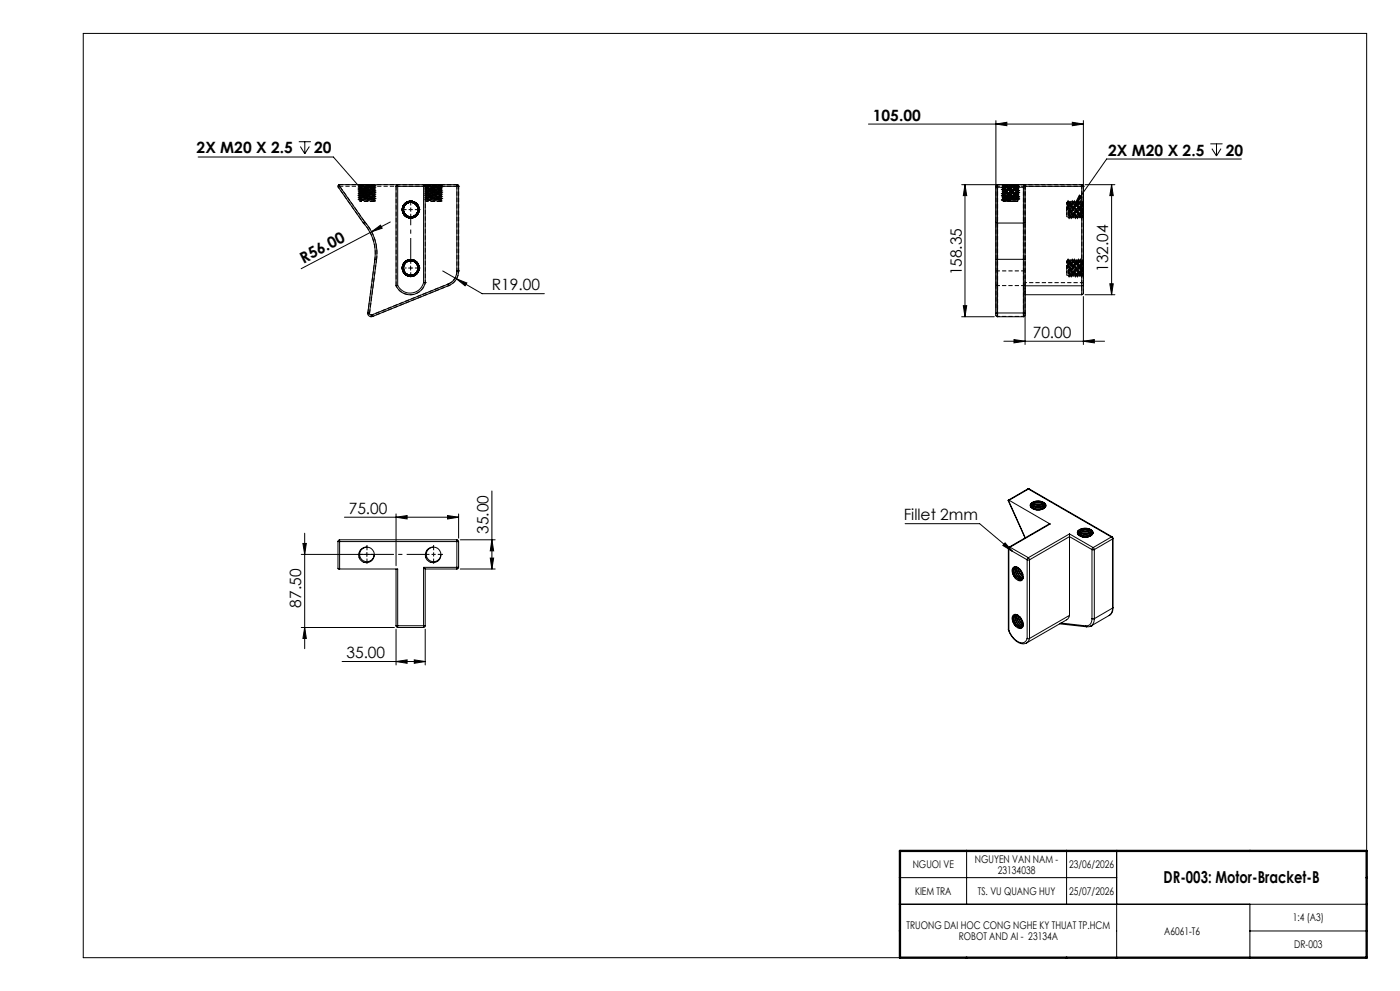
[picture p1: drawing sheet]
<svg xmlns="http://www.w3.org/2000/svg" width="420mm" height="297mm" viewBox="0 0 420 297" stroke-linecap="round" stroke-linejoin="round" font-family="sans-serif">
<g fill="none" stroke="#000" stroke-width=".3" stroke-dasharray="1.3 .6" stroke-dashoffset=".7" stroke-linecap="butt">
<path d="M107.8 55.3h1.3M127.8 55.3h1.3M304.1 55.3h1.4M307.5 55.8h17M112.3 60.3l-4.4-.3 4.4-.3-4.4-.3 4.4-.3-4.4-.3 4.4-.4-4.4-.3 4.4-.3-4.4-.3 4.4-.3-4.4-.3 4.4-.3-4.4-.3 4.3-.3-4.3-.4 4.4-.3M125.7 62.8a2.53 2.53 0 0 0-3.6-2.2 2.53 2.53 0 0 0-.4 4.2 2.53 2.53 0 0 0 4-1.5 2.53 2.53 0 0 0-3.1-2.9 2.53 2.53 0 0 0-1.3 4.1 2.53 2.53 0 0 0 4.2-.7 2.53 2.53 0 0 0-2.5-3.5 2.53 2.53 0 0 0-2 3.8 2.53 2.53 0 0 0 4.3 .1 2.53 2.53 0 0 0-1.8-3.9 2.53 2.53 0 0 0-2.7 3.3 2.53 2.53 0 0 0 4.2 1 2.53 2.53 0 0 0-1-4.2 2.53 2.53 0 0 0-3.3 2.7 2.53 2.53 0 0 0 3.9 1.8 2.53 2.53 0 0 0-.1-4.3 2.53 2.53 0 0 0-3.8 2.1 2.53 2.53 0 0 0 3.5 2.5 2.53 2.53 0 0 0 .7-4.3 2.53 2.53 0 0 0-4.1 1.3 2.53 2.53 0 0 0 2.9 3.1 2.53 2.53 0 0 0 1.7-3.7 2.53 2.53 0 0 0-4.1-.4 2.53 2.53 0 0 0 .9 3.9M125.7 62.8a2.53 2.53 0 0 0-3.6-2.2 2.53 2.53 0 0 0-.4 4.2 2.53 2.53 0 0 0 4-1.5 2.53 2.53 0 0 0-3.1-2.9 2.53 2.53 0 0 0-1.3 4.1 2.53 2.53 0 0 0 4.2-.7 2.53 2.53 0 0 0-2.5-3.5 2.53 2.53 0 0 0-2 3.8 2.53 2.53 0 0 0 4.3 .1 2.53 2.53 0 0 0-1.8-3.9 2.53 2.53 0 0 0-2.7 3.3 2.53 2.53 0 0 0 4.2 1 2.53 2.53 0 0 0-1-4.2 2.53 2.53 0 0 0-3.3 2.7 2.53 2.53 0 0 0 3.9 1.8 2.53 2.53 0 0 0-.1-4.3 2.53 2.53 0 0 0-3.8 2.1 2.53 2.53 0 0 0 3.5 2.5 2.53 2.53 0 0 0 .7-4.3 2.53 2.53 0 0 0-4.1 1.3 2.53 2.53 0 0 0 2.9 3.1 2.53 2.53 0 0 0 2-3.1 2.53 2.53 0 0 0-3.3-1.8 2.53 2.53 0 0 0-1.5 3.4M132.3 60.3l-4.4-.3 4.4-.3-4.4-.3 4.4-.3-4.4-.3 4.4-.4-4.4-.3 4.4-.3-4.4-.3 4.4-.3-4.4-.3 4.4-.3-4.4-.3 4.3-.3-4.3-.4 4.4-.3M303.2 60.3l-2.2-.1 4.3-.4-4.3-.3 4.3-.3-4.3-.3 4.3-.3-4.3-.3 4.3-.3-4.3-.3 4.3-.4-4.3-.3 4.3-.3-4.3-.3 4.3-.3-4.3-.3 4.3-.3-2.1-.2M320 62.8l.2-2.2 .3 4.4 .3-4.4 .3 4.4 .3-4.4 .3 4.4 .4-4.4 .3 4.4 .3-4.4 .3 4.4 .3-4.4 .3 4.4 .3-4.4 .3 4.4 .4-4.4 .3 4.4 .1-2.2M325 65.1v-1.3M111.7 94.8l22.9-9.2"/>
<path d="M125.7 80.3a2.53 2.53 0 0 0-3.6-2.2 2.53 2.53 0 0 0-.4 4.2 2.53 2.53 0 0 0 4-1.5 2.53 2.53 0 0 0-3.1-2.9 2.53 2.53 0 0 0-1.3 4.1 2.53 2.53 0 0 0 4.2-.7 2.53 2.53 0 0 0-2.5-3.5 2.53 2.53 0 0 0-2 3.8 2.53 2.53 0 0 0 4.3 .1 2.53 2.53 0 0 0-1.8-3.9 2.53 2.53 0 0 0-2.7 3.3 2.53 2.53 0 0 0 4.2 1 2.53 2.53 0 0 0-1-4.2 2.53 2.53 0 0 0-3.3 2.7 2.53 2.53 0 0 0 3.9 1.8 2.53 2.53 0 0 0-.1-4.3 2.53 2.53 0 0 0-3.8 2.1 2.53 2.53 0 0 0 3.5 2.5 2.53 2.53 0 0 0 .7-4.3 2.53 2.53 0 0 0-4.1 1.3 2.53 2.53 0 0 0 2.9 3.1 2.53 2.53 0 0 0 1.7-3.7 2.53 2.53 0 0 0-4.1-.4 2.53 2.53 0 0 0 .9 3.9M125.7 80.3a2.53 2.53 0 0 0-3.6-2.2 2.53 2.53 0 0 0-.4 4.2 2.53 2.53 0 0 0 4-1.5 2.53 2.53 0 0 0-3.1-2.9 2.53 2.53 0 0 0-1.3 4.1 2.53 2.53 0 0 0 4.2-.7 2.53 2.53 0 0 0-2.5-3.5 2.53 2.53 0 0 0-2 3.8 2.53 2.53 0 0 0 4.3 .1 2.53 2.53 0 0 0-1.8-3.9 2.53 2.53 0 0 0-2.7 3.3 2.53 2.53 0 0 0 4.2 1 2.53 2.53 0 0 0-1-4.2 2.53 2.53 0 0 0-3.3 2.7 2.53 2.53 0 0 0 3.9 1.8 2.53 2.53 0 0 0-.1-4.3 2.53 2.53 0 0 0-3.8 2.1 2.53 2.53 0 0 0 3.5 2.5 2.53 2.53 0 0 0 .7-4.3 2.53 2.53 0 0 0-4.1 1.3 2.53 2.53 0 0 0 2.9 3.1 2.53 2.53 0 0 0 2-3.1 2.53 2.53 0 0 0-3.3-1.8 2.53 2.53 0 0 0-1.5 3.4M134.4 85.1l-22.8 9.3M134.6 85.6a4.8 4.8 0 0 0 3-4.4M320 80.3l.2-2.2 .3 4.4 .3-4.4 .3 4.4 .3-4.4 .3 4.4 .4-4.4 .3 4.4 .3-4.4 .3 4.4 .3-4.4 .3 4.4 .3-4.4 .3 4.4 .4-4.4 .3 4.4 .1-2.2M324.5 84.7h-17M324.5 84.7v3.6M325 82.6v-1.3"/>
</g>
<g fill="none" stroke="#000" stroke-width=".3" stroke-dasharray="1.3 .6" stroke-linecap="butt">
<path d="M101.5 56.1l.4-.3M101.9 55.3v.5M107.6 59.1v.1M107.6 58.5v.1M107.6 57.2v.1M107.6 56.6v.1M107.6 56v.1M107.6 59.7v.1M107.6 59.2l.3 .2M107.6 58.6l.3 .2M107.6 57.9l.3 .2M107.6 57.3l.3 .2"/>
<path d="M107.6 56.7l.3 .2M107.6 56.1l.3 .2M107.6 55.4l.3 .2M107.6 59.8l.3 .2M107.9 59.4v.1M107.9 58.8v.1M107.9 58.1v.2M107.9 57.5v.2M107.9 56.9v.1M107.9 56.3v.1M107.9 55.6v.2M107.9 58.9l-.3 .2"/>
<path d="M107.9 58.3l-.3 .2M107.9 57.7l-.3 .2M107.9 57l-.3 .2M107.9 56.4l-.3 .2M107.9 55.8l-.3 .2M107.9 59.5l-.3 .2M109.1 55.3h3.2M112.2 59.1l.4-.2M112.2 58.5l.4-.2M112.2 57.8l.4-.2M112.2 57.2l.4-.2M112.2 56.6l.4-.2"/>
<path d="M112.2 56l.4-.2M112.2 55.3h.1M112.2 59.7l.4-.2M112.3 59.8v.5M112.3 55.5v-.2M112.3 56.1v-.2M112.3 56.7v-.1M112.3 57.3v-.1M112.3 58v-.2M112.3 58.6v-.2M112.3 59.2v-.1M112.3 59.8v-.1"/>
<path d="M112.6 59.4l-.4-.2M112.6 58.8l-.4-.2M112.6 58.1l-.4-.1M112.6 57.5l-.4-.2M112.6 56.9l-.4-.2M112.6 56.3l-.4-.2M112.6 55.6l-.4-.1M112.6 59.5v-.1M112.6 58.9v-.1M112.6 57.6v-.1M112.6 57v-.1M112.6 56.4v-.1"/>
<path d="M118.8 55.8v29.8M127.6 59.1v.1M127.6 58.5v.1M127.6 57.2v.1M127.6 56.6v.1M127.6 56v.1M127.6 59.7v.1M127.6 59.2l.3 .2M127.6 58.6l.3 .2M127.6 57.9l.3 .2M127.6 57.3l.3 .2M127.6 56.7l.3 .2"/>
<path d="M127.6 56.1l.3 .2M127.6 55.4l.3 .2M127.6 59.8l.3 .2M127.9 59.4v.1M127.9 58.8v.1M127.9 58.1v.2M127.9 57.5v.2M127.9 56.9v.1M127.9 56.3v.1M127.9 55.6v.2M127.9 58.9l-.3 .2M127.9 58.3l-.3 .2"/>
<path d="M127.9 57.7l-.3 .2M127.9 57l-.3 .2M127.9 56.4l-.3 .2M127.9 55.8l-.3 .2M127.9 59.5l-.3 .2M129.1 55.3h3.2M132.2 59.1l.4-.2M132.2 58.5l.4-.2M132.2 57.8l.4-.2M132.2 57.2l.4-.2M132.2 56.6l.4-.2M132.2 56l.4-.2"/>
<path d="M132.2 55.3h.1M132.2 59.7l.4-.2M132.3 59.8v.5M132.3 55.5v-.2M132.3 56.1v-.2M132.3 56.7v-.1M132.3 57.3v-.1M132.3 58v-.2M132.3 58.6v-.2M132.3 59.2v-.1M132.3 59.8v-.1M132.6 59.4l-.4-.2"/>
<path d="M132.6 58.8l-.4-.2M132.6 58.1l-.4-.1M132.6 57.5l-.4-.2M132.6 56.9l-.4-.2M132.6 56.3l-.4-.2M132.6 55.6l-.4-.1M132.6 59.5v-.1M132.6 58.9v-.1M132.6 57.6v-.1M132.6 57v-.1M132.6 56.4v-.1M137.1 55.3v.5"/>
<path d="M137.6 55.8h-.5M299.3 55.8h-.5M299.3 55.3v.5M300.6 58.6v.1M300.6 58v.1M300.6 57.4v.1M300.6 56.1v.1M300.6 55.5v.1M300.6 59.9v.1M300.6 59.3l.4 .2M300.6 58.7l.4 .2M300.6 58.1l.4 .2"/>
<path d="M300.6 57.5l.4 .2M300.6 56.8l.4 .2M300.6 56.2l.4 .2M300.6 55.6l.4 .2M300.6 60l.4 .2M301 55.3h3.1M301 59.5v.2M301 58.9v.2M301 58.3v.1M301 57.7v.1M301 57v.2M301 56.4v.2"/>
<path d="M301 55.8v.1M301 59.1l-.4 .2M301 58.4l-.4 .2M301 57.8l-.4 .2M301 57.2l-.4 .2M301 56.6l-.4 .2M301 55.9l-.4 .2M301 55.3l-.4 .2M301 59.7l-.4 .2M303.2 59.8v.5M305.3 59.2l.4-.2M305.3 58.6l.4-.2"/>
<path d="M305.3 58l.4-.2M305.3 57.4l.4-.2M305.3 56.7l.4-.2M305.3 56.1l.4-.2M305.3 55.5l.3-.2M305.3 59.9l.4-.2M305.3 55.6v-.1M305.3 56.3v-.2M305.3 56.9v-.2M305.3 57.5v-.2M305.3 58.1v-.1M305.3 58.8v-.2"/>
<path d="M305.3 59.4v-.2M305.7 58.9l-.4-.2M305.7 58.3l-.4-.2M305.7 57.7l-.4-.2M305.7 57.1l-.4-.2M305.7 56.4l-.4-.2M305.7 55.8l-.4-.2M305.7 59.6l-.4-.2M305.7 58.4v-.1M305.7 57.8v-.1M305.7 57.2v-.1M305.7 55.9v-.1"/>
<path d="M305.7 59.7v-.1M307 55.3v.5M307.5 55.8v-.5M307.5 55.8v29.8M307.5 55.8h-.5M324.5 55.3v.5M325 55.8h-.5M107.9 60v.3M109 66.8l.4-.3M112.3 60.3l.3-.2M112.6 60l-.4-.2M112.6 60l-.3-.2"/>
<path d="M112.6 60.1v-.1M113 77.8l-.5-.1M125.4 62.8h.3M125.7 62.8h-.3M127.9 60v.3M132.3 60.3l.3-.2M132.6 60l-.4-.2M132.6 60.1v-.1M132.6 60l-.3-.2M301 60.2v.1M303.2 60.1v-.1M303.2 60v-.2"/>
<path d="M303.2 60.3v-.2M305.3 60.3v-.5M320 62.8h.2M320 65h.5M320.2 60.6h-.2M320.2 78.1h-.2M320.2 62.8h.1M320.3 62.8h.2M320.4 60.3l-.2 .3M320.4 77.8l-.2 .3M320.5 60.3h-.1M320.5 77.8h-.1"/>
<path d="M320.5 65l.2 .3M320.5 62.8h-.5M320.7 60.6l-.2-.3M320.7 78.1l-.2-.3M320.7 65.3h.1M320.8 65.3l.2-.3M320.8 60.6h-.1M320.8 78.1h-.1M321 65h.1M321 60.3l-.2 .3M321 77.8l-.2 .3M321.1 60.3h-.1"/>
<path d="M321.1 77.8h-.1M321.1 65l.2 .3M321.3 60.6l-.2-.3M321.3 78.1l-.2-.3M321.3 65.3h.1M321.4 65.3l.2-.3M321.4 60.6h-.1M321.4 78.1h-.1M321.6 65h.1M321.6 60.3l-.2 .3M321.6 77.8l-.2 .3M321.7 60.3h-.1"/>
<path d="M321.7 77.8h-.1M321.7 65l.2 .3M321.9 60.6l-.2-.3M321.9 78.1l-.2-.3M321.9 65.3h.1M322 65.3l.2-.3M322.1 60.6h-.2M322.1 78.1h-.2M322.2 65h.2M322.2 60.3l-.1 .3M322.2 77.8l-.1 .3M322.4 65l.2 .3"/>
<path d="M322.5 60.6l-.2-.3M322.5 78.1l-.2-.3M322.7 65.3l.1-.3M322.7 60.6h-.2M322.7 78.1h-.2M322.8 65h.2M322.9 60.3l-.2 .3M322.9 77.8l-.2 .3M323 60.3h-.1M323 77.8h-.1M323 65l.2 .3M323.2 60.6l-.2-.3"/>
<path d="M323.2 78.1l-.2-.3M323.2 65.3h.1M323.3 65.3l.2-.3M323.3 60.6h-.1M323.3 78.1h-.1M323.5 65h.1M323.5 60.3l-.2 .3M323.5 77.8l-.2 .3M323.6 60.3h-.1M323.6 77.8h-.1M323.6 65l.2 .3M323.8 60.6l-.2-.3"/>
<path d="M323.8 78.1l-.2-.3M323.8 65.3h.1M323.9 65.3l.2-.3M323.9 60.6h-.1M323.9 78.1h-.1M324.1 65h.1M324.1 60.3l-.2 .3M324.1 77.8l-.2 .3M324.2 60.3h-.1M324.2 77.8h-.1M324.2 65l.2 .3M324.4 60.6l-.2-.3"/>
<path d="M324.4 78.1l-.2-.3M324.4 65.3h.1M324.5 65.3l.2-.3M324.6 60.6h-.2M324.6 78.1h-.2M324.7 65h.2M324.7 60.3l-.1 .3M324.7 77.8l-.1 .3M324.9 65l.1 .3M325 63.8v-3.2M325 60.6l-.2-.3M325 78.1l-.2-.3"/>
<path d="M110.9 93.8h-.5M111.6 94.4l.1 .4M125.4 80.3h.3M125.7 80.3h-.3M134.4 85.1l.2 .5M137.1 81.2h.5M137.1 81.2a4.3 4.3 0 0 1-2.7 3.9M298.8 81.2h.5M299.3 94.9v-.1M307 94.8v.1M307.5 81.2h-.5M320 80.3h.2"/>
<path d="M320 82.5h.5M320.2 80.3h.1M320.3 80.3h.2M320.5 82.5l.2 .3M320.5 80.3h-.5M320.7 82.8h.1M320.8 82.8l.2-.3M321 82.5h.1M321.1 82.5l.2 .3M321.3 82.8h.1M321.4 82.8l.2-.3M321.6 82.5h.1"/>
<path d="M321.7 82.5l.2 .3M321.9 82.8h.1M322 82.8l.2-.3M322.2 82.5h.2M322.4 82.5l.2 .3M322.7 82.8l.1-.3M322.8 82.5h.2M323 82.5l.2 .3M323.2 82.8h.1M323.3 82.8l.2-.3M323.5 82.5h.1M323.6 82.5l.2 .3"/>
<path d="M323.8 82.8h.1M323.9 82.8l.2-.3M324.1 82.5h.1M324.2 82.5l.2 .3M324.4 82.8h.1M324.5 82.8l.2-.3M324.7 82.5h.2M324.9 82.5l.1 .3M325 87.8v-3.2M325 84.6l-.5 .1M325 81.3v-3.2"/>
</g>
<g fill="none" stroke="#000" stroke-width=".3" stroke-dasharray="1.3 .6" stroke-dashoffset=".5" stroke-linecap="butt">
<path d="M101.5 56.1a.5 .5 0 0 1 .4-.8M112.3 55.3h-2.2M132.3 55.3h-2.2M303.2 55.3h-2.2M324.5 55.8v28.9M324.5 55.3h-17.5M109 66.8a13.5 13.5 0 0 1 3.5 10.9M125.4 62.8a2.19 2.19 0 0 0-3.1-2 2.19 2.19 0 0 0-.5 3.7 2.19 2.19 0 0 0 3.5-1.1 2.19 2.19 0 0 0-2.5-2.7 2.19 2.19 0 0 0-1.4 3.4 2.19 2.19 0 0 0 3.7-.2 2.19 2.19 0 0 0-1.7-3.3 2.19 2.19 0 0 0-2.2 3 2.19 2.19 0 0 0 3.6 .8 2.19 2.19 0 0 0-.8-3.6 2.19 2.19 0 0 0-3 2.2 2.19 2.19 0 0 0 3.3 1.7 2.19 2.19 0 0 0 .2-3.7 2.19 2.19 0 0 0-3.4 1.4 2.19 2.19 0 0 0 2.7 2.5 2.19 2.19 0 0 0 1.1-3.5 2.19 2.19 0 0 0-3.7 .5 2.19 2.19 0 0 0 2 3.1 2.19 2.19 0 0 0 2-3.1 2.19 2.19 0 0 0-3.7-.5 2.19 2.19 0 0 0 1.1 3.5 2.19 2.19 0 0 0 2.8-1.8 2.19 2.19 0 0 0-2.2-2.5M303.2 60.1l-2.6-.1 5.1-.3-5.1-.4 5.1-.3-5.1-.3 5.1-.3-5.1-.3 5.1-.3-5.1-.3 5.1-.3-5.1-.4 5.1-.3-5.1-.3 5.1-.3-5.1-.3 4.9-.3M320.2 62.8l.2-2.5 .3 5 .3-5 .3 5 .3-5 .3 5 .4-5 .3 5 .3-5 .3 5 .3-5 .3 5 .3-5 .3 5 .4-5 .2 4.8M325 62.8v-2.2M110.4 93.8a1 1 0 0 0 1.3 1"/>
<path d="M111.6 94.4a.5 .5 0 0 1-.7-.6M125.4 80.3a2.19 2.19 0 0 0-3.1-2 2.19 2.19 0 0 0-.5 3.7 2.19 2.19 0 0 0 3.5-1.1 2.19 2.19 0 0 0-2.5-2.7 2.19 2.19 0 0 0-1.4 3.4 2.19 2.19 0 0 0 3.7-.2 2.19 2.19 0 0 0-1.7-3.3 2.19 2.19 0 0 0-2.2 3 2.19 2.19 0 0 0 3.6 .8 2.19 2.19 0 0 0-.8-3.6 2.19 2.19 0 0 0-3 2.2 2.19 2.19 0 0 0 3.3 1.7 2.19 2.19 0 0 0 .2-3.7 2.19 2.19 0 0 0-3.4 1.4 2.19 2.19 0 0 0 2.7 2.5 2.19 2.19 0 0 0 1.1-3.5 2.19 2.19 0 0 0-3.7 .5 2.19 2.19 0 0 0 2 3.1 2.19 2.19 0 0 0 2-3.1 2.19 2.19 0 0 0-3.7-.5 2.19 2.19 0 0 0 1.1 3.5 2.19 2.19 0 0 0 2.8-1.8 2.19 2.19 0 0 0-2.2-2.5M127.6 84.7v-28.9M307.5 84.7v-28.9M320.2 80.3l.2-2.5 .3 5 .3-5 .3 5 .3-5 .3 5 .4-5 .3 5 .3-5 .3 5 .3-5 .3 5 .3-5 .3 5 .4-5 .2 4.8M325 80.3v-2.2M325 84.6v-28.8"/>
</g>
<g fill="none" stroke="#000" stroke-width=".3" stroke-dasharray="1.3 .6">
<path d="M101.5 56.1h.1M101.9 55.3h.1M118.8 55.8h.1M119.3 55.3h.1M127.1 55.3h.1M127.6 55.8h.1M137.1 55.3h.1M137.6 55.8h.1M298.8 55.8h.1M299.3 55.3h.1M307 55.3h.1M307.5 55.3h.1"/>
<path d="M307.5 55.8h.1M324.5 55.3h.1M325 55.8h.1M109 66.8h.1M112.3 60.3h.1M112.5 77.7h.1M125.4 62.8h.1M125.7 62.8h.1M132.3 60.3h.1M110.4 93.8h.1M111.7 94.8h.1M118.8 85.6h.1"/>
<path d="M125.4 80.3h.1M125.7 80.3h.1M127.6 84.7h.1M134.6 85.6h.1M137.6 81.2h.1"/>
</g>
<path d="M118.8 55.8l.5-.5M127.1 55.3l.5 .5M137.1 55.3l.5 .5M299.3 55.3l-.5 .5M307 55.3l.5 .5M324.5 55.3l.5 .5M125.4 62.8a2.19 2.19 0 0 0-3.2-1.9 2.19 2.19 0 0 0-.3 3.7 2.19 2.19 0 0 0 3.5-1.5v-.3M125.4 80.3a2.19 2.19 0 0 0-3.2-1.9 2.19 2.19 0 0 0-.3 3.7 2.19 2.19 0 0 0 3.5-1.5v-.3M298.8 94.4l.5 .4M298.8 85.1l.5 .5M307 94.8l.5-.4M307 85.6l.5-.5" fill="none" stroke="#000" stroke-width=".3" stroke-dasharray="1.3 .6" stroke-dashoffset=".4" stroke-linecap="butt"/>
<path d="M299.3 55.8h7.7M307 55.3h-7.7M112.6 60l-5-.3 5-.3-5-.3 5-.3-5-.3 5-.3-5-.3 5-.4-5-.3 5-.3-5-.3 5-.3-5-.3 5-.3-5-.3 .2-.1M132.6 60l-5-.3 5-.3-5-.3 5-.3-5-.3 5-.3-5-.3 5-.4-5-.3 5-.3-5-.3 5-.3-5-.3 5-.3-5-.3 .2-.1M118.8 85.6a4.6 4.6 0 0 0 4.7 2.7 4.6 4.6 0 0 0 4.1-3.6M298.8 81.2v3.9M307 94.8h-7.7M307 85.6h-7.7M307 81.2h-7.7M307.5 85.1v-3.9" fill="none" stroke="#000" stroke-width=".3" stroke-dasharray="1.3 .6" stroke-dashoffset=".6" stroke-linecap="butt"/>
<path d="M101.9 55.8h35.2M112.3 59.8l-4.4-.3 4.4-.3-4.4-.3 4.4-.3-4.4-.3 4.4-.3-4.4-.3 4.4-.4-4.4-.3 4.4-.3-4.4-.3 4.4-.3-4.4-.3 4.4-.3-2.2-.2M132.3 59.8l-4.4-.3 4.4-.3-4.4-.3 4.4-.3-4.4-.3 4.4-.3-4.4-.3 4.4-.4-4.4-.3 4.4-.3-4.4-.3 4.4-.3-4.4-.3 4.4-.3-2.2-.2M137.1 55.3h-35.2M303.2 59.8l-2.2-.1 4.3-.3-4.3-.3 4.3-.3-4.3-.4 4.3-.3-4.3-.3 4.3-.3-4.3-.3 4.3-.3-4.3-.3 4.3-.3-4.3-.4 4.3-.3-4.3-.3M303.2 60l-2.6-.1 5.1-.3-5.1-.3 5.1-.3-5.1-.4 5.1-.3-5.1-.3 5.1-.3-5.1-.3 5.1-.3-5.1-.3 5.1-.3-5.1-.4 5.1-.3-5.1-.3 3.5-.2M320.3 62.8l.2-2.5 .3 5 .3-5 .3 5 .3-5 .3 5 .3-5 .3 5 .4-5 .3 5 .3-5 .3 5 .3-5 .3 5 .3-5 .2 3.5M320.5 62.8l.2-2.2 .3 4.4 .3-4.4 .3 4.4 .3-4.4 .3 4.4 .3-4.4 .3 4.4 .4-4.4 .3 4.4 .3-4.4 .3 4.4 .3-4.4 .3 4.4 .3-4.4M320.3 80.3l.2-2.5 .3 5 .3-5 .3 5 .3-5 .3 5 .3-5 .3 5 .4-5 .3 5 .3-5 .3 5 .3-5 .3 5 .3-5 .2 3.5M320.5 80.3l.2-2.2 .3 4.4 .3-4.4 .3 4.4 .3-4.4 .3 4.4 .3-4.4 .3 4.4 .4-4.4 .3 4.4 .3-4.4 .3 4.4 .3-4.4 .3 4.4 .3-4.4" fill="none" stroke="#000" stroke-width=".3" stroke-dasharray="1.3 .6" stroke-dashoffset=".2" stroke-linecap="butt"/>
<g fill="none" stroke="#000" stroke-width=".3" stroke-dasharray="1.3 .6" stroke-dashoffset=".3" stroke-linecap="butt">
<path d="M110.1 55.3h-2.3M130.1 55.3h-2.3M137.1 55.8v25.4M298.8 55.8v25.4M305.5 55.3h-2.3M307 55.8v25.4M113 77.8a14 14 0 0 0-3.6-11.3M325 62.8v2.3M137.6 81.2v-25.4M299.3 85.6v-4.4M299.3 81.2v-25.4M307 81.2v4.4"/>
<path d="M307.5 85.6v2.7v-3.6M307.5 81.2v-25.4M325 80.3v2.3"/>
</g>
<path d="M112.6 60.1l-5-.3 5-.3-5-.3 5-.3-5-.3 5-.4-5-.3 5-.3-5-.3 5-.3-5-.3 5-.3-5-.3 5-.4-5-.3 1.5-.1M132.6 60.1l-5-.3 5-.3-5-.3 5-.3-5-.3 5-.4-5-.3 5-.3-5-.3 5-.3-5-.3 5-.3-5-.3 5-.4-5-.3 1.5-.1" fill="none" stroke="#000" stroke-width=".3" stroke-dasharray="1.3 .6" stroke-dashoffset="-.1" stroke-linecap="butt"/>
<path d="M112.3 60.3h-4.4h4.4M112.5 77.7l-2.1 16.1M132.3 60.3h-4.4h4.4M303.2 60.3h-2.2h4.3h-2.1M303.5 60.3h-2.5h4.3h-1.8M320 63.1v-2.5v4.4v-1.9M110.9 93.8l2.1-16M320 80.6v-2.5v4.4v-1.9" fill="none" stroke="#000" stroke-width=".3" stroke-dasharray="1.3 .6" stroke-dashoffset=".1" stroke-linecap="butt"/>
<path d="M109.4 66.5l-7.5-10.7M298.8 85.1v9.3M299.3 94.8v-9.2M307 85.6v9.2M307.5 94.4v-9.3" fill="none" stroke="#000" stroke-width=".3" stroke-dasharray="1.3 .6" stroke-dashoffset="-.2" stroke-linecap="butt"/>
<path d="M101.5 56.1l7.5 10.7" fill="none" stroke="#000" stroke-width=".3" stroke-dasharray="1.3 .6" stroke-dashoffset=".8" stroke-linecap="butt"/>
<g fill="none" stroke="#000" stroke-width=".3">
<path d="M25 10h385v277h-385zM260.5 37.2h64.5M298.8 37.2l3.2-.5v1zM298.8 36.2v57.7M321.7 36.7l3.3 .5-3.3 .5zM325 36.2v49.3M59.4 47.1h40.6l10.4 11.8M89.6 42.5h3.7M90.1 43.9l1.3 2.2M91.4 42.5v3.6M92.8 43.9l-1.4 2.2M101.6 55.4l-.2 .7 7.6 10.7"/>
<path d="M101.6 55.4l7.8 11.1M107.8 56.8l.8-.7 1.8 2.8zM118.8 55.8l.4-.5 .1 .5M118.8 55.8h.5M118.8 55.8v29.9M119.3 55.8h7.8M119.3 55.8v29.7M127.1 55.8h.5M127.1 55.8v-.5l.5 .5M127.1 55.8v28.9M127.6 55.8v28.9M127.6 55.8h9.5"/>
<path d="M137.1 55.3v.5M137.1 55.3l-35.5 .1M137.1 55.3l.3 .2 .2 .3M137.1 55.8h.5M137.1 55.8v25.4M137.6 55.8v25.4M289.5 55.3v39.6M289.5 55.3l.5 3.3h-1zM298.9 55.5l.4-.2v.3a.3 .3 0 0 1-.1 .4 .3 .3 0 0 1-.5-.1 .3 .3 0 0 1 .2-.4zM299.3 56.1h7.7M299.3 56.1v10.7M307 56.1v10.7"/>
<path d="M307.5 55.4l-.5 .7M307.5 55.3v.1M307.5 55.8h17M307.5 55.4v11.1M323.8 58.5l.9 .6-2.4 2.4zM324.5 55.3v.5M324.5 55.3l.5 .4-.5 .1M324.5 55.3h-36M324.5 55.8v29.9M325.5 55.3h9M333.5 55.3v33M333.5 55.3l.5 3.3h-1z"/>
<path d="M363.1 43.1h3.6M363.6 44.6l1.3 2.1M364.9 43.1v3.6M366.3 44.6l-1.4 2.1M372.4 47.7h-40.4l-9.7 13.8M109 66.8a13.4 13.4 0 0 1 3.5 10.9M109.4 66.5l-.4 .3M109.4 66.5a14 14 0 0 1 3.6 11.3M111.5 69.5l2.7-2 .5 .9zM112.5 77.7l.5 .1M112.5 77.7l-2.2 16.1M113 77.8l-2.2 16.1"/>
<path d="M117.1 66.5l-26.8 14M123.2 60.6a2.33 2.33 0 0 0-2.5 2.3 2.33 2.33 0 0 0 2.4 2.4 2.33 2.33 0 0 0 2.3-2.5M123.2 60.6a2.19 2.19 0 0 0-2.2 2.2 2.19 2.19 0 0 0 2.2 2.2 2.19 2.19 0 0 0 2.2-2.2M123.2 78.1a2.33 2.33 0 0 0-2.5 2.3 2.33 2.33 0 0 0 2.4 2.4 2.33 2.33 0 0 0 2.3-2.5M123.2 78.1a2.19 2.19 0 0 0-2.2 2.2 2.19 2.19 0 0 0 2.2 2.2 2.19 2.19 0 0 0 2.2-2.2M123.2 60.6a2.16 2.16 0 0 1 2.2 2.2M123.2 78.1a2.16 2.16 0 0 1 2.2 2.2M123.2 79.7v1.3M299.3 66.8l-.5-.3v11.3l.5-.1M299.3 66.8v10.9M299.3 77.7v16.1M299.3 66.8h7.7"/>
<path d="M299.3 77.7h7.7M307 66.8v10.9M307 77.7l.5 .1M307 77.7v16.1M307.5 66.5l-.5 .3M307.5 66.5v11.3M307.5 77.8v25.5M110.3 93.8a1.01 1.01 0 0 0 1.4 1.1M110.3 93.8l.5 .1M110.8 93.9a.53 .53 0 0 0 .7 .5M111.5 94.4l.2 .5M119.3 85.5l-.5 .2"/>
<path d="M122.6 80.3h1.2M127.1 84.7h.5M127.1 84.7a4.2 4.2 0 0 1-3.6 3.1 4.2 4.2 0 0 1-4.2-2.3M127.6 84.7a4.6 4.6 0 0 1-4.1 3.6 4.6 4.6 0 0 1-4.7-2.6M132.8 81.2l4.1 2.4M134.4 85.2l.2 .4M134.4 85.2l-22.9 9.2M134.6 85.6l-22.9 9.3M136.9 83.6l3.2 1.2-.6 .9zM136.9 83.6l7.7 4.4h18.7M137.1 81.2a4.2 4.2 0 0 1-2.7 4M137.1 81.2h.5"/>
<path d="M137.6 81.2a4.8 4.8 0 0 1-3 4.4M288.5 94.9h9.8M289 91.6h1l-.5 3.3zM298.8 93.9v.8l.5 .2M299.3 93.8l-.5 .1M299.3 93.8v1.1M299.3 94.9h7.7M299.3 93.8h7.7M307 93.8h.1a.53 .53 0 0 1 .5 .4 .53 .53 0 0 1-.2 .6l-.4 .1M307 93.8v1.1M307.5 88.3h17M307.5 85.7h17"/>
<path d="M324.5 85.7v2.6M325 88.9v14.4M325 85.5v2.4l-.5 .4M325 85.5l-.5 .2M325.5 88.3h9M333 85.1h1l-.5 3.2zM301.2 102.3h30.2M304.2 101.8l3.3 .5-3.3 .5zM325 102.3l3.3-.5v1zM91.4 159.8v34.6M103.3 155h34.3M118.8 155l3.3-.5v1z"/>
<path d="M118.8 154v15.5M134.3 154.5l3.3 .5-3.3 .5zM137.6 154v7.3M147.6 147.1v23.4M271.5 156.9h22.4l9.8 8.3M302.5 149.9h.2M302.5 149.9l5 11.3M302.5 149.9l5.1 11.3M302.7 149.9l12.3 7.2M308.3 146.5h.5M308.3 146.5l.2 .1M308.3 146.5l-5.8 3.4"/>
<path d="M308.5 146.6l-5.8 3.3M308.5 146.6l24.9 14.3M308.8 146.5l-.3 .1M308.8 146.5l24.9 14.4M309.4 151.8a2.65 2.65 0 0 1 4.3 0M309.5 151.9a2.83 2.83 0 0 1 4.1 0M309.5 152a2.94 2.94 0 0 1 4 0M309.6 152.2a3.1 3.1 0 0 1 3.8 0M309.7 152.3a3.2 3.2 0 0 1 3.6 0M310 152.5l1.6-.4 1.4 .4M310 152.5l1-.3 1.9 .3M310.6 152.7h1.7"/>
<path d="M310.9 152.8h1.1M312.8 150.4a3.2 3.2 0 0 0-3.7 .9v.2M313.1 150.6a.95 .95 0 0 1 .7 .9 .95 .95 0 0 1-.7 .9M313.1 150.6a2.96 2.96 0 0 0-4 .8 2.16 2.16 0 0 0 2.9 1.4l1.1-.4M313.1 150.6l.7 .9M313.7 151.7a2.73 2.73 0 0 0-4.2-.3 1.33 1.33 0 0 0 1.5 1.4l1.1-.1 1-.3M315 157.1l-.2-.1-12 7M315 157.1l-12 6.9M327 158.6a3.1 3.1 0 0 0-3.7 .8l-.1 .3M327.3 158.7a.95 .95 0 0 1 .6 .9 .95 .95 0 0 1-.6 .9M327.3 158.7a2.96 2.96 0 0 0-4.1 .8 2.2 2.2 0 0 0 2.9 1.5l1.2-.5M327.3 158.7l.6 1"/>
<path d="M327.8 159.9a2.82 2.82 0 0 0-4.2-.2l-.1 .3M327.9 159.9a2.77 2.77 0 0 0-4.3-.3 1.28 1.28 0 0 0 1.6 1.4l1.1-.1 1-.4M90.4 166.2h21.5M90.9 162.9h1l-.5 3.3zM101.4 162.3v8.1l.5 .1M101.4 162.3h.5M101.9 161.8l-.5 .5M101.9 161.8v.5M101.9 170.5h17.4v17M101.9 162.3v8.2M101.9 162.3h35.2M101.9 161.8h35.2"/>
<path d="M110.1 164a2.19 2.19 0 0 0-2.2 2.2 2.19 2.19 0 0 0 2.2 2.1 2.19 2.19 0 0 0 2.2-2.1M110.1 164a2.34 2.34 0 0 0-2.5 2.3 2.34 2.34 0 0 0 2.4 2.3 2.34 2.34 0 0 0 2.3-2.4M110.1 164a2.22 2.22 0 0 1 2.2 2.2M110.1 165.6v1.2M118.8 170.5v17M127.1 170l.5 .5M127.1 170v17.5M127.1 170h10M127.6 170.5v17M127.6 170.5h9.5M130.1 164a2.19 2.19 0 0 0-2.2 2.2 2.19 2.19 0 0 0 2.2 2.1 2.19 2.19 0 0 0 2.2-2.1M130.1 164a2.34 2.34 0 0 0-2.5 2.3 2.34 2.34 0 0 0 2.4 2.3 2.34 2.34 0 0 0 2.3-2.4"/>
<path d="M130.1 164a2.22 2.22 0 0 1 2.2 2.2M137.1 161.8v.5M137.1 162.3h.5M137.1 170h.5M137.1 161.8l.5 .5M137.1 170v.5M137.1 162.3v7.7M137.6 170l-.2 .4-.3 .1M137.6 162.3v7.7M138.1 170.5h10.5M138.1 161.8h10.5M147.1 167.2h1l-.5 3.3z"/>
<path d="M147.6 161.8l.5 3.3h-1zM301.5 162.7l2.2 2.5-2.9-1.7zM302.5 164.4l.1 .2M302.5 164.4v24.3M302.6 164.6l5.6 3.2M302.6 164.6v24.3M302.8 164l-.3 .4M302.8 164h.2M303 164l-.4 .6M303 164l5.5 3.1M303.7 170.5l.3 1.7 .7 1.2M304.6 169.9a2.53 2.53 0 0 0 .9 3.7 .86 .86 0 0 0 1.1 .2 .86 .86 0 0 0 .4-1"/>
<path d="M304.6 169.8a2.65 2.65 0 0 0 1.8 4l.3-.1M305 169.9a3.2 3.2 0 0 0 1.9 3.4M305.1 170a3.2 3.2 0 0 0 1.8 3.2M305.4 170.1a1.09 1.09 0 0 0-1.4-.1 1.09 1.09 0 0 0-.3 1.4l.2 .8 .8 1.2M305.4 170.1l1 1 .6 1.7M305.4 170.1l.4 1.6 1.2 1.2M305.5 170.2l.4 1.4 1.1 1.2M305.9 170.5l1 1.8M306.1 170.7l.7 1.3M306.8 173.5a2.95 2.95 0 0 1-2-3.6 2.8 2.8 0 0 0 1.9 3.7M307 172.8a1.09 1.09 0 0 1-.7 1.2 1.09 1.09 0 0 1-1.3-.4l-.3-.2M308.2 167.8h.7"/>
<path d="M308.2 167.8v23.5M308.5 167.1l.4 .7M308.5 167.1l-.3 .7M308.9 167.8v23.5M320.9 160v.8M320.9 160l7 4.1M320.9 160l-12.4 7.1M320.9 160.8l-12 7M320.9 160.8v23.6M320.9 160.8l6.7 3.9M323.6 160.1a2.8 2.8 0 0 1 4.1 0M323.6 160.2a2.89 2.89 0 0 1 4.1 0"/>
<path d="M323.8 160.4a3.1 3.1 0 0 1 3.7 0M323.8 160.4a3 3 0 0 1 3.6 0M324.1 160.6l1.6-.4 1.4 .4M324.2 160.7l1.5-.3 1.3 .3M324.7 160.9h1.8M325 160.9h1.2M327.6 164.7h.7M327.6 164.7v20.7M327.9 164.1l.4 .6M327.9 164.1l-.3 .6M328.3 164.7v20.7M333.4 160.9l.4 .6"/>
<path d="M333.4 160.9l-5.5 3.2M333.7 160.9l.2 .5M333.7 160.9h-.3M333.8 161.5l-5.5 3.2M333.8 161.5v20.7M333.9 161.4l-.1 .1M333.9 161.4v20.7M90.4 188.1h27.9M91.4 188.1l.5 3.2h-1zM102.6 198.3h25M118.8 187.5h.5M118.8 187.5l.5 .6"/>
<path d="M118.8 198.3l3.3-.5v1zM118.8 188.6v10.7M119.3 187.5v.6M119.3 187.5h7.8M119.3 188.1h7.8M124.3 197.8l3.3 .5-3.3 .5zM127.1 187.5h.5M127.1 187.5v.6M127.6 187.5l-.5 .6M127.6 188.6v10.7M302.5 188.7a5.9 5.9 0 0 0 4.5 4.3l1-.3M302.5 188.7l.1 .2"/>
<path d="M302.6 188.9a4.8 4.8 0 0 0 4.4 3.7l.8-.5 .4-.8M303.7 184.8l.3 1.7 .7 1.2M304.6 184.1a2.53 2.53 0 0 0 .9 3.8 .86 .86 0 0 0 1.1 .2 .86 .86 0 0 0 .4-1M304.6 184.1a2.69 2.69 0 0 0 1.8 4l.3-.1M305 184.2a3.2 3.2 0 0 0 1.9 3.4M305.1 184.3a3.2 3.2 0 0 0 1.8 3.2M305.4 184.4a1.09 1.09 0 0 0-1.4-.1 1.09 1.09 0 0 0-.3 1.4l.2 .7 .8 1.3M305.4 184.4l1 1 .6 1.7M305.4 184.4l.4 1.5 1.2 1.3M305.5 184.5l.4 1.4 1.1 1.2M305.9 184.8l1 1.8M306.1 185l.7 1.3"/>
<path d="M306.8 187.8a2.95 2.95 0 0 1-2-3.7 2.8 2.8 0 0 0 1.9 3.8M307 187.1a1.09 1.09 0 0 1-.7 1.2 1.09 1.09 0 0 1-1.3-.4l-.3-.2M308.2 191.3h.7M308.9 191.3l-.4 .9-.5 .5M317.9 187l8.1 .9M318.3 186.7l7.4 .9M320.9 184.4l-.4 .8-.5 .6-12 6.9M320.9 184.4l-12 6.9M325.7 187.6l.3 .3M327.3 187.6l-1.3 .3M327.3 187.6h.1M327.6 185.4h.7"/>
<path d="M327.6 185.4a1.81 1.81 0 0 1-1.9 2.2M328.3 185.4a2.56 2.56 0 0 1-1 2.2M332.8 184.4l-5.5 3.2M333.8 182.2a2.25 2.25 0 0 1-1 2.2M333.8 182.2l-5.5 3.2M333.9 182.1a2.59 2.59 0 0 1-1.1 2.3M333.9 182.1l-.1 .1M290 255v16M320 255v16M335 255v32M270 263h65M270 271h140"/>
<path d="M375 271v16M375 279h35"/>
</g>
<g fill="none" stroke="#000" stroke-width=".3" stroke-dasharray="15.2 1.3 1.3 1.3" stroke-linecap="butt">
<path d="M122 62.8h-1.6M123.2 62.8v-.6M123.2 62.8h-.6M123.2 62.8v.6M123.2 62.8h.6M123.2 61.6v-1.6M124.5 62.8h1.5M122 80.3h-1.6M123.2 81.6v1.5M124.5 80.3h1.5M108.8 166.2h-1.5M110.1 164.9v-1.6"/>
<path d="M110.1 167.4v1.6M130.1 166.2v-.7M130.1 166.2h-.6M130.1 166.2v.6M130.1 166.2h.6M130.1 164.9v-1.6M130.1 167.4v1.6M131.3 166.2h1.6"/>
</g>
<path d="M111.3 166.2h17.5" fill="none" stroke="#000" stroke-width=".3" stroke-dasharray="15.2 1.3 1.3 1.3" stroke-dashoffset="8.4" stroke-linecap="butt"/>
<path d="M123.2 79.1v-15" fill="none" stroke="#000" stroke-width=".3" stroke-dasharray="15.2 1.3 1.3 1.3" stroke-dashoffset="7.5" stroke-linecap="butt"/>
<path d="M270 255h140v32h-140z" fill="none" stroke="#000" stroke-width=".7"/>
<g fill="#000">
<path d="M111.5 69.5l2.7-2 .5 .9z"/>
<path d="M321.7 36.7l3.3 .5-3.3 .5zM298.8 37.2l3.2-.5v1z"/>
<path d="M136.9 83.6l2.6 2.1 .6-.9zM107.8 56.8l.8-.7 1.8 2.8zM118.8 198.3l3.3-.5v1zM124.3 197.8l3.3 .5-3.3 .5zM323.8 58.5l.9 .6-2.4 2.4zM301.5 162.7l2.2 2.5-2.9-1.7z"/>
<path d="M304.2 101.8l3.3 .5-3.3 .5zM325 102.3l3.3-.5v1z"/>
<path d="M134.3 154.5l3.3 .5-3.3 .5zM118.8 155l3.3-.5v1z"/>
<path d="M90.9 162.9h1l-.5 3.3zM91.4 188.1l.5 3.2h-1zM147.6 161.8l.5 3.3h-1zM147.1 167.2h1l-.5 3.3zM289.5 55.3l.5 3.3h-1zM289 91.6h1l-.5 3.3zM333.5 55.3l.5 3.3h-1zM333 85.1h1l-.5 3.2z"/>
</g>
<text font-size="4.9" x="349.1" y="264.7">DR-003: Motor-Bracket-B</text>
<g font-size="4.7">
<text x="261.9" y="36.1">105.00</text>
<text x="59" y="46">2X M20 X 2.5</text>
<text x="94.3" y="46">20</text>
<text x="332.5" y="46.6">2X M20 X 2.5</text>
<text x="367.7" y="46.6">20</text>
<text x="91.1" y="79" transform="rotate(-28 91.1 79)">R56.00</text>
<text x="288.5" y="82.5" transform="rotate(-90 288.5 82.5)">158.35</text>
<text x="332.5" y="81.5" transform="rotate(-90 332.5 81.5)">132.04</text>
<text x="147.5" y="87">R19.00</text>
<text x="309.8" y="101.2">70.00</text>
<text x="104.6" y="154">75.00</text>
<text x="271.1" y="155.9">Fillet 2mm</text>
<text x="146.6" y="160" transform="rotate(-90 146.6 160)">35.00</text>
<text x="90.4" y="182.1" transform="rotate(-90 90.4 182.1)">87.50</text>
<text x="103.9" y="197.2">35.00</text>
</g>
<g font-size="3.2">
<text x="273.8" y="260.1">NGUOI VE</text>
<text x="292.5" y="258.6">NGUYEN VAN NAM -</text>
<text x="299.4" y="262">23134038</text>
<text x="320.8" y="260.1">23/06/2026</text>
<text x="274.5" y="268.1">KIEM TRA</text>
<text x="293.4" y="268.1">TS. VU QUANG HUY</text>
<text x="320.8" y="268.1">25/07/2026</text>
<text x="272" y="278.5">TRUONG DAI HOC CONG NGHE KY THUAT TP.HCM</text>
<text x="287.6" y="281.8">ROBOT AND AI - 23134A</text>
<text x="349.2" y="280.1">A6061-T6</text>
<text x="387.8" y="276.1">1:4 (A3)</text>
<text x="388.3" y="284.1">DR-003</text>
</g>
</svg>
